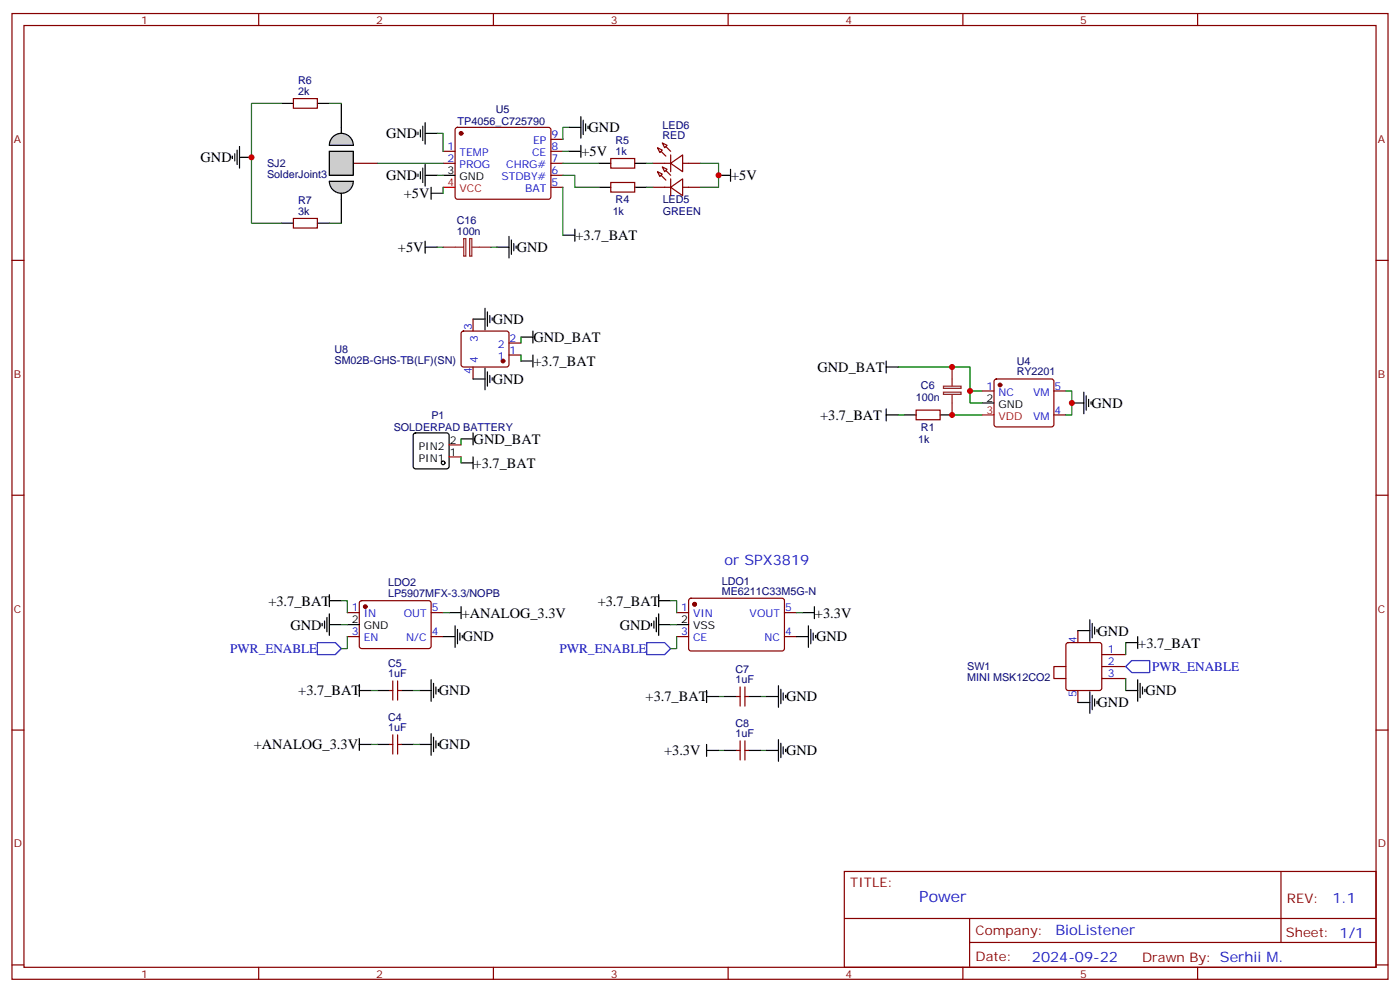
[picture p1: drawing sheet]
<svg xmlns="http://www.w3.org/2000/svg" width="412mm" height="292mm" viewBox="0 0 412 292" stroke-linecap="round" stroke-linejoin="round" font-family="sans-serif">
<g fill="none" stroke="#870000" stroke-width=".35">
<path d="M3.5 4h405.4v284.3h-405.4zM7.1 7.5h398.2v277.3h-398.2zM76.2 4v3.5M145.3 4v3.5M214.5 4v3.5M283.6 4v3.5M352.8 4v3.5M86.4 29h7.1v2.9h-7.1zM134.3 37.7l.5-.2h26.8l.5 .2 .2 .5-.1 20-.6 .5-27.1-.1-.4-.6v-19.8zM130.5 48.1h3.6M130.5 44.6h3.6M162.3 55.1h3.5"/>
<path d="M162.3 48.1h3.5M162.3 44.6h3.5M162.3 51.6h3.5M162.3 41h3.5M179.9 53.7h7.1v2.9h-7.1zM179.9 46.7h7.1v2.8h-7.1zM192.3 55.1h5.3M192.3 48.1h5.3M193.7 50.6l1.4 .7-.7 .7zM193.7 43.5l1.4 .7-.7 .7zM195.1 49.1l1.4 .7-.7 .8zM195.1 42.1l1.4 .7-.7 .7z"/>
<path d="M197.6 55.1l3.5-2.4v4.9zM197.6 48.1l3.5-2.5v5zM197.6 45.6v5M197.6 52.7v4.9M201.1 55.1h5.3M201.1 48.1h5.3M3.5 76.7h3.6M86.4 64.3h7.1v2.8h-7.1zM405.3 76.7h3.6M289.3 115.1h3.5M293 111.8l.5-.2h16.2l.5 .2 .2 .5v12.7l-.2 .5-.5 .2h-16.2l-.5-.2-.2-.5v-12.7zM310.4 115.1h3.6"/>
<path d="M269.9 120.8h7v2.8h-7zM310.4 122.2h3.6M3.5 145.8h3.6M405.3 145.8h3.6M106.1 177.1l.4-.3 20.1 .1 .4 .7-.1 12.9-.6 .5-20-.1-.5-.6v-12.7zM203.1 176.3l.5-.2 27 .1 .5 .6-.1 14.4-.6 .5-27.1-.1-.5-.6v-14.2zM102.3 180.4h3.5M102.3 187.4h3.5M127 180.4h3.5M127 187.4h3.5M199.3 180.4h3.5M199.3 187.4h3.5"/>
<path d="M231.1 180.4h3.5M231.1 187.4h3.5M314 196.3h-3.6v3.5h3.6M314.2 189.4l.5-.2h9.1l.5 .2 .3 .5v12.7l-.3 .5-.5 .2h-9.1l-.5-.2-.2-.5v-12.7zM317.5 185.7v3.5M324.6 199.8h7M324.6 196.3h7M324.6 192.7h7M3.5 214.9h3.6M114.7 219.2h1M114.7 203.3h1M115.7 200.5v5.6"/>
<path d="M115.7 216.4v5.6M117.1 200.5v5.6M117.1 216.4v5.6M117.1 219.2h1.1M117.1 203.3h1.1M217 205.1h1M218 202.2v5.7M218 218.1v5.7M219.4 202.2v5.7M219.4 218.1v5.7M219.4 205.1h1.1M317.5 203.3v3.5"/>
<path d="M405.3 214.9h3.6M217 220.9h1M219.4 220.9h1.1M248.7 256.6h156.6v28.2h-156.6zM377.3 256.6v20.9M248.7 270.4h156.5M285.6 277.5h119.6M285.6 270.4v14.1M3.5 284.1h3.6M76.2 284.8v3.5M145.3 284.8v3.5M214.5 284.8v3.5"/>
<path d="M283.6 284.8v3.5M352.8 284.8v3.5M405.3 284.1h3.6"/>
</g>
<g fill="#870000" stroke="#870000" stroke-width=".35">
<path d="M194.7 51.6l1.4 1.4z"/>
<path d="M196.1 50.2l1.5 1.4z"/>
<path d="M194.7 44.6l1.4 1.4z"/>
<path d="M196.1 43.1l1.5 1.5z"/>
<circle cx="107.6" cy="178.6" r=".53"/>
<circle cx="204.6" cy="177.9" r=".53"/>
<circle cx="135.8" cy="39.3" r=".53"/>
<circle cx="294.6" cy="113.3" r=".53"/>
</g>
<g fill="none" stroke="#000" stroke-width=".35">
<path d="M82.9 30.4h3.5M93.5 30.4h3.5M123.1 38.9v.7M123.8 38.2v2.1M124.5 37.1v4.3M125.2 39.3h3.6M125.2 36.1v6.3M167.6 37.5h3.5M171.1 34.3v6.4M171.8 35.4v4.2M172.5 36.4v2.2M173.2 37.1v.8"/>
<path d="M68.4 46v.7M69.1 45.3v2.1M69.8 44.2v4.2M70.6 46.3h3.5M70.6 43.1v6.4M123.1 51.3v.7M123.8 50.6v2.1M124.5 49.5v4.2M125.2 51.6h3.6M125.2 48.4v6.4M127 56.9h3.5M127 55.1v3.6"/>
<path d="M130.5 51.6h3.6M167.6 44.6h3.5M171.1 42.8v3.5M176.4 55.1h3.5M176.4 48.1h3.5M187 55.1h3.5M187 48.1h3.5M211.7 51.6h3.5M215.2 49.8v3.6M82.9 65.7h3.5M93.5 65.7h3.5M125.2 71v3.5"/>
<path d="M125.2 72.8h3.6M146.4 72.8h3.5M149.9 69.6v6.4M150.6 70.7v4.2M151.3 71.7v2.1M152 72.4v.7M165.8 69.3h3.5M169.3 67.5v3.5M261.1 108.1h3.5M261.1 106.3v3.5M289.3 118.6h3.5M315.7 118.6h3.6"/>
<path d="M319.3 115.5v6.3M320 116.5v4.3M320.7 117.6v2.1M321.4 118.3v.7M121.9 127.7l.5-.2h9.2l.5 .2 .2 .5v9.1l-.2 .5-.5 .2h-9.2l-.5-.2-.2-.5v-9.1zM261.1 120.4v3.5M261.1 122.2h3.5M266.3 122.2h3.6M276.9 122.2h3.6M97 175.1v3.5M97 176.8h3.5M135.8 178.6v3.5"/>
<path d="M194 176.8h3.6M194 175.1v3.5M239.9 178.6v3.5M94.9 183.6v.7M95.6 182.8v2.2M96.3 181.8v4.2M97 183.9h3.5M97 180.7v6.4M102.3 183.9h3.5M132.3 180.4h3.5M191.9 183.6v.7M192.6 182.8v2.2"/>
<path d="M193.3 181.8v4.2M194 183.9h3.6M194 180.7v6.4M199.3 183.9h3.5M236.4 180.4h3.5M317.5 185.7h3.5M321 182.5v6.3M321.7 183.6v4.2M322.4 184.6v2.1M323.1 185.3v.7M331.6 189.2h3.5M335.1 187.4v3.6"/>
<path d="M105.8 219.2h3.6M105.8 203.3h3.6M105.8 201.5v3.6M105.8 217.4v3.5M111.1 219.2h3.6M111.1 203.3h3.6M118.2 219.2h3.5M118.2 203.3h3.5M123.5 219.2h3.5M123.5 203.3h3.5M127 200.1v6.4M127 216v6.4"/>
<path d="M127.7 201.2v4.2M127.7 217.1v4.2M128.4 202.2v2.2M128.4 218.1v2.1M129.1 203v.7M129.1 218.8v.7M208.1 203.3v3.5M208.1 219.2v3.5M208.1 205.1h3.6M213.4 205.1h3.6M220.5 205.1h3.5M225.8 205.1h3.5"/>
<path d="M229.3 201.9v6.3M229.3 217.8v6.3M230 203v4.2M230 218.8v4.3M230.7 204v2.1M230.7 219.9v2.1M231.4 204.7v.7M317.5 206.8h3.5M321 203.7v6.3M321.7 204.7v4.3M322.4 205.8v2.1M323.1 206.5v.7"/>
<path d="M331.6 203.3h3.5M335.1 200.1v6.4M335.8 201.2v4.2M336.5 202.2v2.2M337.3 203v.7M208.1 220.9h3.6M213.4 220.9h3.6M220.5 220.9h3.5M225.8 220.9h3.5M231.4 220.6v.7"/>
</g>
<path d="M130.5 55.1h3.6M289.3 122.2h3.5" fill="none" stroke="#f00" stroke-width=".35"/>
<g fill="none" stroke="#008700" stroke-width=".35">
<path d="M128.8 39.3h1.7v5.3M167.6 37.5h-1.8v3.5M111.1 48.1h19.4M128.8 51.6h1.7M130.5 55.1v1.8M165.8 51.6h3.5v3.5h7.1M165.8 44.6h1.8M165.8 48.1h10.6M165.8 55.1v14.2M190.5 55.1h1.8M190.5 48.1h1.8M206.4 48.1h5.3v7h-5.3"/>
<path d="M128.8 72.8h1.7M144.6 72.8h1.8M264.6 108.1h21.2v10.5h3.5M314 115.1h1.7v7.1h-1.7M264.6 122.2h1.7M280.5 122.2h8.8M100.5 176.8h1.8v3.6M197.6 176.8h1.7v3.6M100.5 183.9h1.8M102.3 187.4v3.6h-1.8M130.5 180.4h1.8M197.6 183.9h1.7"/>
<path d="M199.3 187.4v3.6h-1.7M234.6 180.4h1.8M331.6 189.2v3.5M331.6 199.8v3.5M109.4 203.3h1.7M109.4 219.2h1.7M121.7 203.3h1.8M121.7 219.2h1.8M211.7 205.1h1.7M224 205.1h1.8M211.7 220.9h1.7M224 220.9h1.8"/>
</g>
<path d="M130.5 72.8h6M136.6 70.2h.6v5.2h-.6zM138.4 70.2h.6v5.2h-.6zM139 72.8h5.6M277.9 115.5h5.2v.6h-5.2zM277.9 113.7h5.2v.6h-5.2zM280.5 108.1v5.6M280.5 116.2v6" fill="none" stroke="#8c2424" stroke-width=".35"/>
<path d="M93.5 189.2h5.3l1.7 1.8-1.7 1.7h-5.3zM190.5 189.2h5.3l1.8 1.8-1.8 1.7h-5.3zM331.6 196.3l1.8-1.8h5.3v3.5h-5.3z" fill="none" stroke="#00f" stroke-width=".35"/>
<circle cx="130.5" cy="136.3" r=".53" fill="#fff" stroke="#000" stroke-width=".35"/>
<path d="M132.3 134.5h3.5M132.3 131h3.5" fill="none" stroke="#f00" stroke-width=".35"/>
<g fill="none" stroke="#000" stroke-width=".35">
<path d="M100.5 30.4v7.1M100.5 58.7v7M139.3 93.9h3.6M142.9 90.8v6.3M143.6 91.8v4.3M144.3 92.9v2.1M145 93.6v.7M153.5 99.2h3.5M157 97.5v3.5M139.3 111.6h3.6M142.9 108.4v6.4M143.6 109.5v4.2"/>
<path d="M144.3 110.5v2.1M145 111.2v.7M153.5 106.3h3.5M157 104.5v3.6M135.8 136.3h3.5M135.8 129.2h3.5M139.3 127.5v3.5M139.3 134.5v3.5M130.5 187.4h3.6M134.1 184.3v6.3M134.8 185.3v4.2M135.5 186.4v2.1"/>
<path d="M136.2 187.1v.7M234.6 187.4h3.5M238.1 184.3v6.3M238.8 185.3v4.2M239.5 186.4v2.1M240.2 187.1v.7"/>
</g>
<path d="M285.8 115.1h3.5" fill="none" stroke="#008700" stroke-width=".35"/>
<path d="M136.1 97.7l.4-.2h12.7l.5 .2 .2 .5v9.4l-.7 .5-12.9-.1-.5-.6v-9.2zM139.3 93.9v3.6M139.3 108.1v3.5M149.9 104.5h3.6M149.9 101h3.6" fill="none" stroke="#870000" stroke-width=".35"/>
<circle cx="148.2" cy="106.3" r=".53" fill="#870000" stroke="#870000" stroke-width=".35"/>
<g fill="#ccc" stroke="#000" stroke-width=".35">
<path d="M97 53.4h7.1a3.5 3.5 0 0 1-3.6 3.5 3.5 3.5 0 0 1-3.5-3.5z"/>
<path d="M98 40.3a3.5 3.5 0 0 1 3.9-.8 3.5 3.5 0 0 1 2.2 3.3h-7.1a3.5 3.5 0 0 1 1-2.5z"/>
</g>
<g fill="#333" stroke="#000" stroke-width=".35">
<path d="M97 53.4h7.1z"/>
<path d="M97 42.8h7.1z"/>
</g>
<path d="M100.5 37.5v1.8M100.5 56.9v1.8" fill="none" stroke="#000" stroke-width=".35"/>
<path d="M104.1 48.1h7" fill="none" stroke="#870000" stroke-width=".35"/>
<path d="M97 44.6h7.1v7h-7.1z" fill="#ccc" stroke="#000" stroke-width=".35"/>
<path d="M82.9 30.4h-8.8v35.3h8.8M97 30.4h3.5M97 65.7h3.5M153.5 99.2v1.8M153.5 104.5v1.8M135.8 129.2v1.8M135.8 134.5v1.8" fill="none" stroke="#008700" stroke-width=".35"/>
<g fill="#c00">
<circle cx="211.7" cy="51.6" r=".88"/>
<circle cx="315.7" cy="118.6" r=".88"/>
<circle cx="280.5" cy="122.2" r=".88"/>
<circle cx="280.5" cy="108.1" r=".88"/>
<circle cx="285.8" cy="115.1" r=".88"/>
<circle cx="74.1" cy="46.3" r=".88"/>
</g>
<text font-size="4.6" fill="#00f" x="270.8" y="265.6">Power</text>
<g font-size="4.2">
<text x="113.8" y="40.7">GND</text>
<text x="173.4" y="38.9">GND</text>
<text x="59.1" y="47.8">GND</text>
<text x="171.3" y="46">+5V</text>
<text x="113.8" y="53">GND</text>
<text x="215.4" y="53.1">+5V</text>
<text x="119" y="58.3">+5V</text>
<text x="169.5" y="70.7">+3.7_BAT</text>
<text x="117.2" y="74.2">+5V</text>
<text x="152.2" y="74.2">GND</text>
<text x="145.2" y="95.4">GND</text>
<text x="157.2" y="100.7">GND_BAT</text>
<text x="157.2" y="107.7">+3.7_BAT</text>
<text x="145.2" y="113">GND</text>
<text x="240.8" y="109.5">GND_BAT</text>
<text x="241.6" y="123.6">+3.7_BAT</text>
<text x="321.6" y="120.1">GND</text>
<text x="139.5" y="130.7">GND_BAT</text>
<text x="139.5" y="137.7">+3.7_BAT</text>
<text x="79" y="178.3">+3.7_BAT</text>
<text x="176.1" y="178.3">+3.7_BAT</text>
<text x="85.5" y="185.3">GND</text>
<text x="136" y="181.8">+ANALOG_3.3V</text>
<text x="182.5" y="185.4">GND</text>
<text x="240.1" y="181.8">+3.3V</text>
<text x="136.3" y="188.8">GND</text>
<text x="240.4" y="188.8">GND</text>
<text x="323.3" y="187.1">GND</text>
<text x="335.3" y="190.7">+3.7_BAT</text>
<text x="87.9" y="204.8">+3.7_BAT</text>
<text x="129.3" y="204.8">GND</text>
<text x="190.2" y="206.5">+3.7_BAT</text>
<text x="231.6" y="206.5">GND</text>
<text x="323.3" y="208.3">GND</text>
<text x="337.4" y="204.8">GND</text>
<text x="74.8" y="220.6">+ANALOG_3.3V</text>
<text x="129.3" y="220.6">GND</text>
<text x="195.6" y="222.4">+3.3V</text>
<text x="231.6" y="222.4">GND</text>
</g>
<g font-size="4.2" fill="#00f">
<text x="213.4" y="166.3">or SPX3819</text>
<text x="392.5" y="265.8">1.1</text>
<text x="310.9" y="275.4">BioListener</text>
<text x="304" y="283.2">2024-09-22</text>
</g>
<g font-size="3.9" fill="#00f">
<text x="67.8" y="192.3">PWR_ENABLE</text>
<text x="164.8" y="192.3">PWR_ENABLE</text>
<text x="339.4" y="197.5">PWR_ENABLE</text>
</g>
<g font-size="3.9" fill="#800">
<text x="250.5" y="261.2">TITLE:</text>
<text x="379.1" y="265.8">REV:</text>
<text x="287.4" y="275.4">Company:</text>
<text x="378.7" y="276">Sheet: 1/1</text>
<text x="287.4" y="283">Date:</text>
<text x="336.4" y="283.1">Drawn By: Serhii M.</text>
</g>
<g font-size="3.2" fill="#800">
<text x="41.6" y="7">1</text>
<text x="110.8" y="7">2</text>
<text x="179.9" y="7">3</text>
<text x="249.1" y="7">4</text>
<text x="318.2" y="7">5</text>
<text x="4.1" y="42.1">A</text>
<text x="405.9" y="42.1">A</text>
<text x="4.1" y="111.2">B</text>
<text x="405.9" y="111.2">B</text>
<text x="4.1" y="180.4">C</text>
<text x="405.9" y="180.4">C</text>
<text x="4.1" y="249.5">D</text>
<text x="405.9" y="249.5">D</text>
<text x="41.6" y="287.8">1</text>
<text x="110.8" y="287.8">2</text>
<text x="179.9" y="287.8">3</text>
<text x="249.1" y="287.8">4</text>
<text x="318.2" y="287.8">5</text>
</g>
<g font-size="3.2" fill="#000080">
<text x="87.8" y="28">2k</text>
<text x="87.8" y="24.9">R6</text>
<text x="146" y="33.3">U5</text>
<text x="134.8" y="36.9">TP4056_C725790</text>
<text x="195.2" y="41">RED</text>
<text x="195.2" y="37.8">LED6</text>
<text x="181.3" y="45.6">1k</text>
<text x="181.3" y="42.4">R5</text>
<text x="78.7" y="52.4">SolderJoint3</text>
<text x="78.7" y="49.3">SJ2</text>
<text x="181.3" y="59.8">R4</text>
<text x="195.2" y="59.8">LED5</text>
<text x="87.8" y="63.3">3k</text>
<text x="87.8" y="60.1">R7</text>
<text x="134.5" y="66">C16</text>
<text x="180.5" y="63.3">1k</text>
<text x="195.2" y="63.3">GREEN</text>
<text x="134.5" y="69.2">100n</text>
<text x="98.5" y="107">SM02B-GHS-TB(LF)(SN)</text>
<text x="98.5" y="103.9">U8</text>
<text x="299.5" y="107.4">U4</text>
<text x="299.5" y="110.5">RY2201</text>
<text x="269.7" y="118">100n</text>
<text x="271.3" y="114.5">C6</text>
<text x="127.1" y="123.3">P1</text>
<text x="116" y="126.8">SOLDERPAD BATTERY</text>
<text x="270.4" y="130.4">1k</text>
<text x="271.3" y="126.8">R1</text>
<text x="114.3" y="172.4">LDO2</text>
<text x="212.6" y="172.1">LDO1</text>
<text x="114.3" y="175.8">LP5907MFX-3.3/NOPB</text>
<text x="212.6" y="175.1">ME6211C33M5G-N</text>
<text x="114.3" y="196.2">C5</text>
<text x="284.9" y="197.4">SW1</text>
<text x="114.3" y="199.4">1uF</text>
<text x="216.6" y="201.2">1uF</text>
<text x="216.6" y="198">C7</text>
<text x="284.9" y="200.5">MINI MSK12CO2</text>
<text x="114.3" y="215.3">1uF</text>
<text x="114.3" y="212.1">C4</text>
<text x="216.6" y="213.9">C8</text>
<text x="216.6" y="217.1">1uF</text>
</g>
<g font-size="3.2" fill="#00f">
<text x="162.5" y="40.7">9</text>
<text x="131.9" y="44.2">1</text>
<text x="131.9" y="47.7">2</text>
<text x="135.4" y="46">TEMP</text>
<text x="156.7" y="46">CE</text>
<text x="157.1" y="42.4">EP</text>
<text x="162.5" y="47.7">7</text>
<text x="162.5" y="44.2">8</text>
<text x="135.4" y="49.5">PROG</text>
<text x="147.7" y="53">STDBY#</text>
<text x="149.1" y="49.5">CHRG#</text>
<text x="162.5" y="51.3">6</text>
<text x="154.7" y="56.6">BAT</text>
<text x="162.5" y="54.8">5</text>
<text x="139" y="97.3" transform="rotate(-90 139 97.3)">3</text>
<text x="140.8" y="100.8" transform="rotate(-90 140.8 100.8)">3</text>
<text x="150.1" y="100.6">2</text>
<text x="140.8" y="106.8" transform="rotate(-90 140.8 106.8)">4</text>
<text x="146.6" y="105.9">1</text>
<text x="146.6" y="102.4">2</text>
<text x="150.1" y="104.2">1</text>
<text x="139" y="110.3" transform="rotate(-90 139 110.3)">4</text>
<text x="290.6" y="114.8">1</text>
<text x="294.1" y="116.5">NC</text>
<text x="304.3" y="116.5">VM</text>
<text x="310.6" y="114.8">5</text>
<text x="304.3" y="123.6">VM</text>
<text x="310.6" y="121.8">4</text>
<text x="103.6" y="180">1</text>
<text x="107.1" y="181.8">IN</text>
<text x="118.9" y="181.8">OUT</text>
<text x="127.2" y="180">5</text>
<text x="200.7" y="180">1</text>
<text x="204.2" y="181.8">VIN</text>
<text x="220.8" y="181.8">VOUT</text>
<text x="231.2" y="180">5</text>
<text x="103.6" y="187.1">3</text>
<text x="107.1" y="188.8">EN</text>
<text x="119.7" y="188.8">N/C</text>
<text x="127.2" y="187.1">4</text>
<text x="200.7" y="187.1">3</text>
<text x="204.2" y="188.8">CE</text>
<text x="225.2" y="188.8">NC</text>
<text x="231.2" y="187.1">4</text>
<text x="317.1" y="189.2" transform="rotate(-90 317.1 189.2)">4</text>
<text x="326.3" y="195.9">2</text>
<text x="326.3" y="192.4">1</text>
<text x="326.3" y="199.4">3</text>
<text x="317.1" y="205.3" transform="rotate(-90 317.1 205.3)">5</text>
</g>
<g font-size="3.2">
<text x="131.9" y="51.3">3</text>
<text x="135.4" y="53">GND</text>
<text x="290.6" y="118.3">2</text>
<text x="294.1" y="120.1">GND</text>
<text x="132.5" y="130.6">2</text>
<text x="123.3" y="135.9">PIN1</text>
<text x="123.3" y="132.4">PIN2</text>
<text x="132.5" y="134.2">1</text>
<text x="103.6" y="183.6">2</text>
<text x="107.1" y="185.3">GND</text>
<text x="200.7" y="183.6">2</text>
<text x="204.2" y="185.3">VSS</text>
</g>
<g font-size="3.2" fill="#f00">
<text x="131.9" y="54.8">4</text>
<text x="135.4" y="56.6">VCC</text>
<text x="290.6" y="121.8">3</text>
<text x="294.1" y="123.6">VDD</text>
</g>
</svg>
